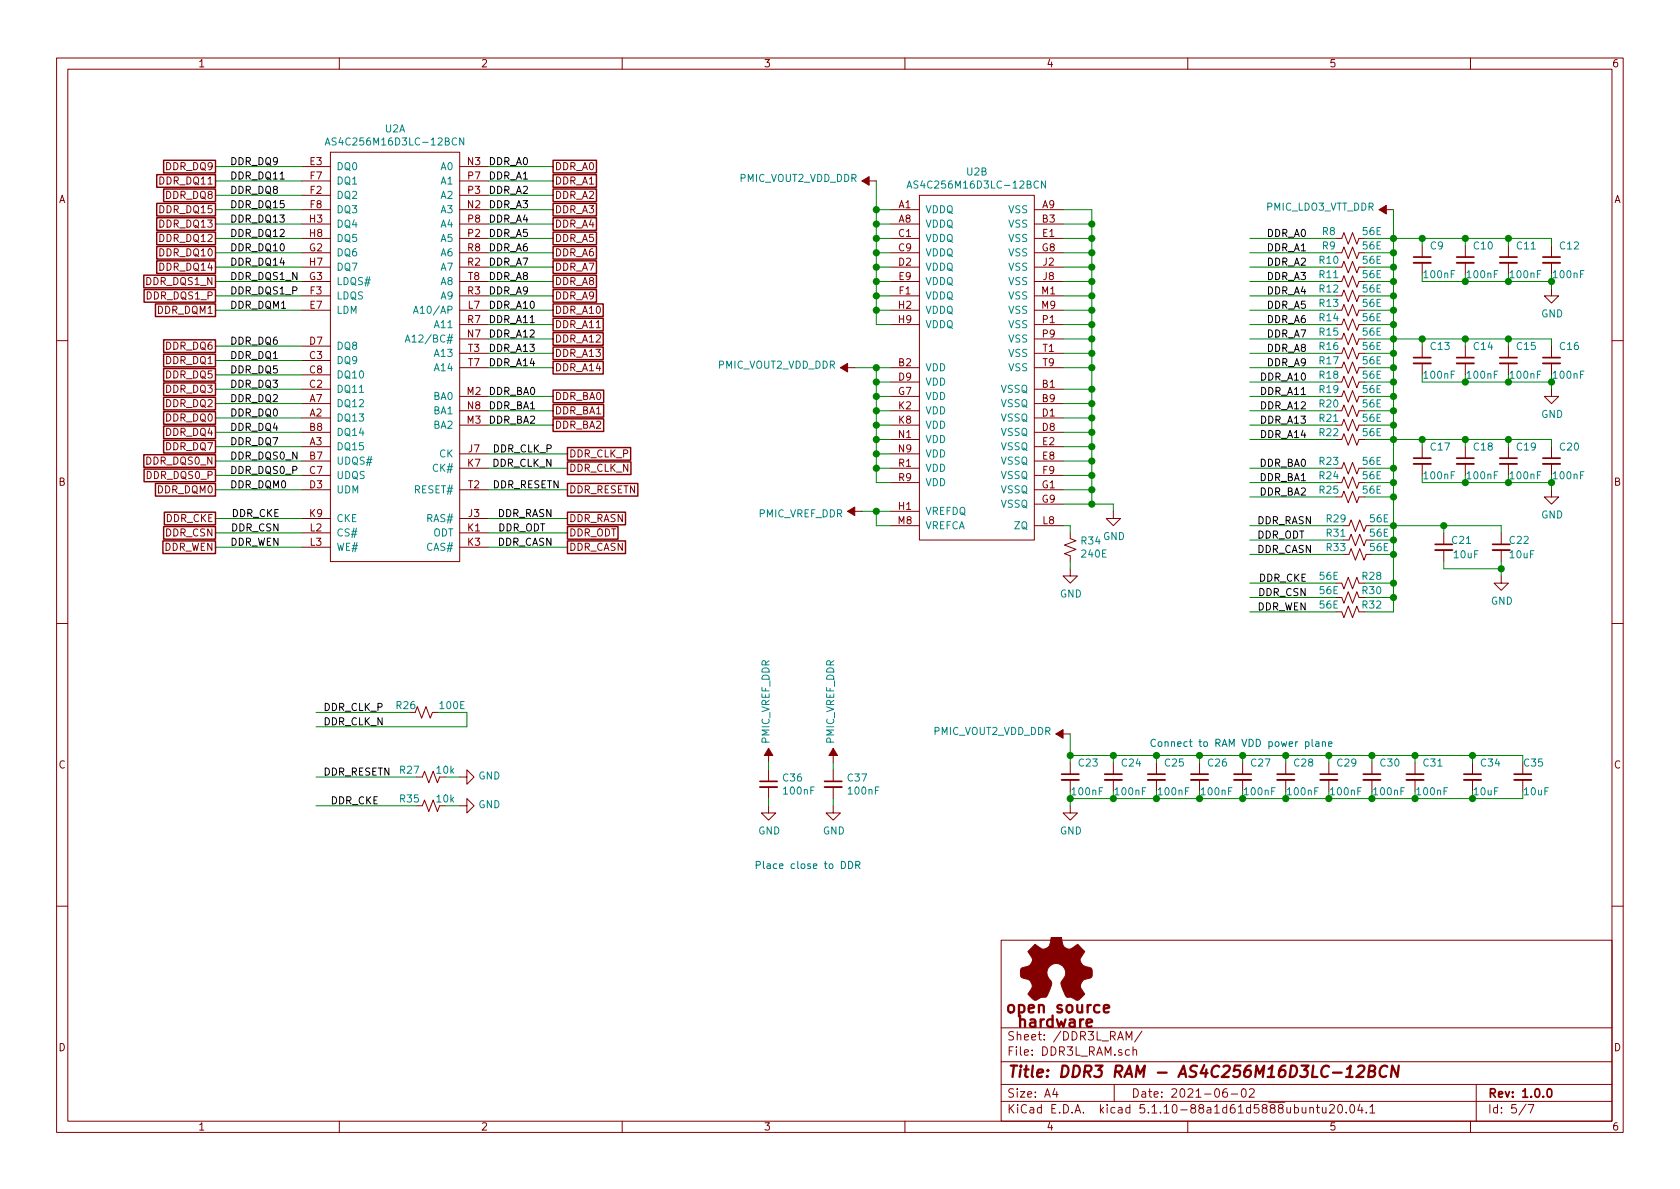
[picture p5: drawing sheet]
<svg xmlns="http://www.w3.org/2000/svg" width="297mm" height="210mm" viewBox="0 0 297 210" stroke-linecap="round" stroke-linejoin="round" font-family="sans-serif">
<g fill="none" stroke="#840000" stroke-width=".18">
<path d="M10 10.3h277v189.9h-277zM12 12.2h273v186.1h-273zM60 10.3v1.9M110 10.3v1.9M160 10.3v1.9M210 10.3v1.9M260 10.3v1.9M53.3 32h5.1M53.3 37.1h5.1M53.3 39.6h5.1M53.3 29.5h5.1M53.3 34.5h5.1"/>
<path d="M58.4 26.9h22.9v72.4h-22.9zM81.3 32h5.1M81.3 37.1h5.1M81.3 39.6h5.1M81.3 29.5h5.1M81.3 34.5h5.1M152.4 32h2.5M157.5 37.1h5.1M157.5 39.6h5.1M162.6 34.5h20.3v61h-20.3zM182.9 37.1h5.1M182.9 39.6h5.1"/>
<path d="M243.8 37.1h2.6M53.3 49.8h5.1M53.3 42.2h5.1M53.3 44.7h5.1M53.3 47.2h5.1M53.3 52.3h5.1M53.3 54.9h5.1M81.3 49.8h5.1M81.3 42.2h5.1M81.3 44.7h5.1M81.3 47.2h5.1M81.3 52.3h5.1"/>
<path d="M81.3 54.9h5.1M81.3 57.4h5.1M81.3 59.9h5.1M157.5 49.8h5.1M157.5 42.2h5.1M157.5 44.7h5.1M157.5 47.2h5.1M157.5 52.3h5.1M157.5 54.9h5.1M157.5 57.4h5.1M182.9 49.8h5.1M182.9 42.2h5.1"/>
<path d="M182.9 44.7h5.1M182.9 47.2h5.1M182.9 52.3h5.1M182.9 54.9h5.1M182.9 57.4h5.1M182.9 59.9h5.1M236.2 49.8h1l.4-1 .8 2 .7-2 .8 2 .4-1h1M236.2 42.2h1l.4-1.1 .8 2.1 .7-2.1 .8 2.1 .4-1h1M236.2 44.7h1l.4-1 .8 2 .7-2 .8 2 .4-1h1M236.2 47.2h1l.4-1 .8 2.1 .7-2.1 .8 2.1 .4-1.1h1M236.2 52.3h1l.4-1 .8 2 .7-2 .8 2 .4-1h1M236.2 54.9h1l.4-1.1 .8 2.1 .7-2.1 .8 2.1 .4-1h1"/>
<path d="M236.2 57.4h1l.4-1 .8 2 .7-2 .8 2 .4-1h1M236.2 59.9h1l.4-1 .8 2.1 .7-2.1 .8 2.1 .4-1.1h1M251.5 43.4v2.1M251.5 46.5v2M259.1 43.4v2.1M259.1 46.5v2M266.7 43.4v2.1M266.7 46.5v2M274.3 51v1.3h1.3l-1.3 1.3-1.3-1.3h1.3M274.3 43.4v2.1M274.3 46.5v2M10 60.2h2"/>
<path d="M53.3 68.8h5.1M53.3 71.4h5.1M53.3 73.9h5.1M53.3 76.4h5.1M53.3 79h5.1M53.3 63.7h5.1M53.3 66.3h5.1M53.3 61.2h5.1M81.3 72.6h5.1M81.3 75.2h5.1M81.3 70.1h5.1M81.3 62.5h5.1"/>
<path d="M81.3 65h5.1M148.6 65h2.5M157.5 72.6h5.1M157.5 75.2h5.1M157.5 77.7h5.1M157.5 70.1h5.1M157.5 65h5.1M157.5 67.6h5.1M182.9 62.5h5.1M182.9 65h5.1M182.9 68.8h5.1M182.9 71.4h5.1"/>
<path d="M182.9 73.9h5.1M182.9 76.4h5.1M182.9 79h5.1M236.2 72.6h1l.4-1 .8 2.1 .7-2.1 .8 2.1 .4-1.1h1M236.2 75.2h1l.4-1 .8 2 .7-2 .8 2 .4-1h1M236.2 77.7h1l.4-1 .8 2 .7-2 .8 2 .4-1h1M236.2 70.1h1l.4-1 .8 2 .7-2 .8 2 .4-1h1M236.2 62.5h1l.4-1 .8 2 .7-2 .8 2 .4-1h1M236.2 65h1l.4-1 .8 2 .7-2 .8 2 .4-1h1M236.2 67.6h1l.4-1.1 .8 2.1 .7-2.1 .8 2.1 .4-1h1M251.5 61.2v2M251.5 64.3v2"/>
<path d="M251.5 79v2M259.1 61.2v2M259.1 64.3v2M259.1 79v2M266.7 61.2v2M266.7 64.3v2M266.7 79v2M274.3 68.8v1.3h1.3l-1.3 1.3-1.3-1.3h1.3M274.3 61.2v2M274.3 64.3v2M274.3 79v2M285 60.2h2"/>
<path d="M53.3 81.5h5.1M53.3 84.1h5.1M53.3 86.6h5.1M53.3 91.7h5.1M53.3 94.2h5.1M53.3 96.8h5.1M81.3 82.8h5.1M81.3 86.6h5.1M81.3 80.3h5.1M81.3 91.7h5.1M81.3 94.2h5.1M81.3 96.8h5.1"/>
<path d="M149.9 90.4h2.5M157.5 82.8h5.1M157.5 85.3h5.1M157.5 93h5.1M157.5 90.4h5.1M157.5 80.3h5.1M182.9 93h5.1M182.9 81.5h5.1M182.9 84.1h5.1M182.9 86.6h5.1M182.9 89.1h5.1M189.2 94.2v1l1 .4-2 .8 2 .7-2 .8 1 .4v1"/>
<path d="M196.8 90.4v1.3h1.3l-1.3 1.3-1.2-1.3h1.2M236.2 82.8h1l.4-1 .8 2 .7-2 .8 2 .4-1h1M236.2 85.3h1l.4-1 .8 2.1 .7-2.1 .8 2.1 .4-1.1h1M236.2 87.9h1l.4-1 .8 2 .7-2 .8 2 .4-1h1M237.5 98h1l.4-1 .7 2.1 .8-2.1 .8 2.1 .4-1.1h1M237.5 93h1l.4-1.1 .7 2.1 .8-2.1 .8 2.1 .4-1h1M237.5 95.5h1l.4-1 .7 2 .8-2 .8 2 .4-1h1M251.5 82v2.1M255.3 94.2v2.1M255.3 97.3v2M259.1 82v2.1M265.4 94.2v2.1"/>
<path d="M265.4 97.3v2M266.7 82v2.1M274.3 86.6v1.3h1.3l-1.3 1.2-1.3-1.2h1.3M274.3 82v2.1M10 110.3h2M189.2 100.6v1.2h1.3l-1.3 1.3-1.2-1.3h1.2M236.2 105.7h1l.4 1 .8-2.1 .7 2.1 .8-2.1 .4 1.1h1M236.2 108.2h1l.4 1 .8-2 .7 2 .8-2 .4 1h1M236.2 103.1h1l.4 1 .8-2 .7 2 .8-2 .4 1h1M265.4 101.8v1.3h1.3l-1.3 1.3-1.2-1.3h1.2M285 110.3h2M73.4 126l.4-1 .7 2 .8-2 .8 2 .4-1h1"/>
<path d="M73.7 137.4h1l.4-1 .7 2 .8-2 .7 2 .4-1M81.3 137.4h1.2v-1.3l1.3 1.3-1.3 1.3v-1.3M135.9 132.3v2.6M135.9 136.1v2.1M135.9 139.2v2M147.3 132.3v2.6M147.3 136.1v2.1M147.3 139.2v2M186.7 129.8h2.5M189.2 134.9v2M189.2 137.9v2M196.8 134.9v2"/>
<path d="M196.8 137.9v2M204.5 134.9v2M204.5 137.9v2M212.1 134.9v2M212.1 137.9v2M219.7 134.9v2M219.7 137.9v2M227.3 134.9v2M227.3 137.9v2M234.9 134.9v2M234.9 137.9v2M242.6 134.9v2"/>
<path d="M242.6 137.9v2M250.2 134.9v2M250.2 137.9v2M260.3 134.9v2M260.3 137.9v2M269.2 134.9v2M269.2 137.9v2M73.7 142.5h1l.4-1 .7 2 .8-2 .7 2 .4-1M81.3 142.5h1.2v-1.3l1.3 1.3-1.3 1.3v-1.3M135.9 142.5v1.3h1.3l-1.3 1.2-1.3-1.2h1.3M147.3 142.5v1.3h1.3l-1.3 1.2-1.3-1.2h1.3M189.2 142.5v1.3h1.3l-1.3 1.2-1.2-1.2h1.2"/>
<path d="M10 160.2h2M177 166.3h108v32h-108zM285 160.2h2M60 198.3v1.9M110 198.3v1.9M160 198.3v1.9M177 194.8h108M177 191.8h108M177 187.8h108M177 181.8h108M186.5 192.5l-.4 1h1M186.8 193v1"/>
<path d="M197 191.8v3M199.1 183.9v-1.5l.5 1.1 .5-1.1v1.5M199.7 185.7l-.4-.1-.3 .3 .1 .6h.6M200.3 185.7l.3-.1 .3 .1 .1 .9M200.3 185.1v1.5M201.9 182.3l-1.3 2M210 198.3v1.9M216.9 192.5a.62 .62 0 0 0-.7 .7l.1 .7 .2 .1 .5-.1v-.5l-.1-.2-.4-.1-.3 .3M217.7 193.5h1.1M219.6 192.7l.4-.2a.94 .94 0 0 1 0 1.5 .82 .82 0 0 1-.4-1.3zM220.9 192.7l.2-.2h.4l.2 .2 .1 .3-1 1h1M231.6 196l.2-.2 .4 .1v.9"/>
<path d="M231.6 195.8v1M232.7 195.8h.6M232.9 195.3v1.3l.4 .2M233.8 195.8l.1 .9 .3 .1 .2-.1M234.4 195.8v1M235.1 195.5l.2-.2h.4l.2 .5-.9 1h.9M236.7 195.4l.3-.1a.94 .94 0 0 1 0 1.5h-.1a1 1 0 0 1-.2-1.4zM238 196.7v.1M238.8 195.5l.3-.2a.94 .94 0 0 1 0 1.5 .82 .82 0 0 1-.3-1.3zM240.4 195.2l-.3 1.1h.9M240.8 195.8v1M241.6 196.7v.1"/>
<path d="M242.2 195.8l.4-.5v1.5M242.2 196.8h.9M260 198.3v1.9M261 191.8v6.5M269.8 195.2l-1.2 2M270.2 195.3h1l-.6 1.5"/>
</g>
<g fill="none" stroke="#840000" stroke-width=".3">
<path d="M249.9 45.5h3.1M257.6 45.5h3M265.2 45.5h3M272.8 45.5h3M249.9 63.2h3.1M257.6 63.2h3M265.2 63.2h3M272.8 63.2h3M249.9 81h3.1M253.7 96.3h3.1M257.6 81h3M263.9 96.3h3.1"/>
<path d="M265.2 81h3M272.8 81h3M134.4 138.2h3M145.8 138.2h3M187.7 136.9h3.1M195.3 136.9h3.1M202.9 136.9h3.1M210.6 136.9h3M218.2 136.9h3M225.8 136.9h3.1M233.4 136.9h3.1M241 136.9h3.1"/>
<path d="M248.7 136.9h3M258.8 136.9h3.1M267.7 136.9h3.1M273.7 192.6l.3-.1a.94 .94 0 0 1 0 1.5h-.1a1 1 0 0 1-.2-1.4z"/>
</g>
<path d="M178.3 177.9a.56 .56 0 0 1 1 .2v.6a.54 .54 0 0 1-.5 .4 .54 .54 0 0 1-.5-.4zM238 190.4h1.1M238.2 189l.6-.6-.2 2M240.1 188.6l.3-.2h.5l.3 .2v.4l-.1 .3-1.3 1.1h1.2M242 189.4h.7a.5 .5 0 0 0 .4-.4 .5 .5 0 0 0-.3-.6h-.6l-.3 2h.8a.53 .53 0 0 0 .4-.5 .53 .53 0 0 0-.4-.5M245.3 188.6a.88 .88 0 0 0-1 0 .88 .88 0 0 0-.4 1 .71 .71 0 0 0 .3 .8 .71 .71 0 0 0 .9-.1M247.3 188.4l-.2 2-.9-2-.3 2" fill="none" stroke="#840000" stroke-width=".41"/>
<g fill="#840000" stroke="#840000" stroke-width=".18">
<path d="M152.4 32l1.3-.8v1.6z"/>
<path d="M147.3 132.3l.8 1.3h-1.5z"/>
<path d="M135.9 132.3l.8 1.3h-1.6z"/>
<path d="M186.7 129.8l1.3-.8v1.6z"/>
<path d="M183 167l.7 .5a1.22 1.22 0 0 0 1.3 .2 1.22 1.22 0 0 0 .8-1.2l.1-.7h1.8a1.89 1.89 0 0 0 .8 1.9 .98 .98 0 0 0 1.4-.2l.7-.5 1.2 1.3-.5 .7a1.15 1.15 0 0 0-.2 1.2 1.15 1.15 0 0 0 .9 .7l.9 .3a1.87 1.87 0 0 1 .1 1.6l-.6 .2a1.27 1.27 0 0 0-1.2 .8 1.27 1.27 0 0 0 .2 1.3l.4 .7-1 1-.2 .1h-.3a1.47 1.47 0 0 0-1.6-.5l-.5-.7a4 4 0 0 1-.6-2l.1-.2a1.71 1.71 0 0 0 .4-2.6 1.71 1.71 0 0 0-2.6 0 1.71 1.71 0 0 0 .3 2.6 1.38 1.38 0 0 1-.2 1.4l-.7 1.4a1.78 1.78 0 0 0-1.6 .6h-.3l-.3-.1-1-1 .5-.7a1.34 1.34 0 0 0 .1-1.4 1.34 1.34 0 0 0-1.3-.7 .7 .7 0 0 1-.6-1l.1-.7 .2-.2a2.1 2.1 0 0 0 1.7-.8 .91 .91 0 0 0-.2-1.3l-.5-.7z"/>
<path d="M243.8 37.1l1.3-.8v1.5z"/>
<path d="M148.6 65l1.3-.7v1.5z"/>
<path d="M149.9 90.4l1.2-.7v1.5z"/>
</g>
<g fill="none" stroke="#840000" stroke-width=".33">
<path d="M249.9 46.5h3.1M257.6 46.5h3M265.2 46.5h3M272.8 46.5h3M249.9 64.3h3.1M257.6 64.3h3M265.2 64.3h3M272.8 64.3h3M249.9 82h3.1M253.7 97.3h3.1M257.6 82h3M263.9 97.3h3.1"/>
<path d="M265.2 82h3M272.8 82h3M134.4 139.2h3M145.8 139.2h3M187.7 137.9h3.1M195.3 137.9h3.1M202.9 137.9h3.1M210.6 137.9h3M218.2 137.9h3M225.8 137.9h3.1M233.4 137.9h3.1M241 137.9h3.1"/>
<path d="M248.7 137.9h3M258.8 137.9h3.1M267.7 137.9h3.1"/>
</g>
<path d="M57.5 25.6l.4-1.2 .4 1.2M57.6 25.3h.6M82 24.4v1.2l-.7-1.2v1.2M160.4 33.3l.4-1.3 .4 1.3M160.5 32.9h.6M184.9 32v1.3l-.8-1.3v1.3M73.1 55.4l.4-1.3 .4 1.3M73.2 55.1h.6M71.7 60.5l.4-1.3 .4 1.3M71.8 60.1h.6" fill="none" stroke="#008484" stroke-width=".18"/>
<g fill="none" stroke="#008400" stroke-width=".18">
<path d="M38.1 39.6h15.2M38.1 37.1h15.2M38.1 29.5h15.2M38.1 34.5h15.2M38.1 32h15.2M86.4 39.6h11.4M86.4 37.1h11.4M86.4 29.5h11.4M86.4 34.5h11.4M86.4 32h11.4M154.9 32v25.4h2.6M154.9 39.6h2.6"/>
<path d="M154.9 37.1h2.6M188 39.6h5M188 37.1h5v52M246.4 37.1v71.1h-5.1M38.1 49.8h15.2M38.1 54.9h15.2M38.1 42.2h15.2M38.1 52.3h15.2M38.1 47.2h15.2M38.1 44.7h15.2M86.4 49.8h11.4M86.4 59.9h11.4"/>
<path d="M86.4 54.9h11.4M86.4 42.2h11.4M86.4 52.3h11.4M86.4 57.4h11.4M86.4 47.2h11.4M86.4 44.7h11.4M154.9 49.8h2.6M154.9 54.9h2.6M154.9 42.2h2.6M154.9 52.3h2.6M154.9 47.2h2.6M154.9 44.7h2.6"/>
<path d="M188 49.8h5M188 59.9h5M188 54.9h5M188 42.2h5M188 52.3h5M188 57.4h5M188 47.2h5M188 44.7h5M221 49.8h15.2M221 59.9h15.2M221 54.9h15.2M221 42.2h15.2"/>
<path d="M221 52.3h15.2M221 57.4h15.2M221 47.2h15.2M221 44.7h15.2M241.3 49.8h5.1M241.3 59.9h33v1.3M241.3 42.2h33v1.2M241.3 54.9h5.1M241.3 52.3h5.1M241.3 57.4h5.1M241.3 47.2h5.1M241.3 44.7h5.1"/>
<path d="M251.5 48.5v1.3h22.8M251.5 42.2v1.2M251.5 59.9v1.3M259.1 42.2v1.2M259.1 48.5v1.3M259.1 59.9v1.3M266.7 42.2v1.2M266.7 48.5v1.3M266.7 59.9v1.3M274.3 48.5v2.5M38.1 68.8h15.2M38.1 61.2h15.2"/>
<path d="M38.1 66.3h15.2M38.1 76.4h15.2M38.1 71.4h15.2M38.1 63.7h15.2M38.1 73.9h15.2M38.1 79h15.2M86.4 75.2h11.4M86.4 70.1h11.4M86.4 72.6h11.4M86.4 65h11.4M86.4 62.5h11.4M151.1 65h6.4"/>
<path d="M154.9 65v20.3h2.6M154.9 67.6h2.6M154.9 77.7h2.6M154.9 75.2h2.6M154.9 70.1h2.6M154.9 72.6h2.6M188 68.8h5M188 65h5M188 62.5h5M188 76.4h5M188 71.4h5M188 73.9h5"/>
<path d="M188 79h5M221 67.6h15.2M221 77.7h15.2M221 75.2h15.2M221 70.1h15.2M221 72.6h15.2M221 65h15.2M221 62.5h15.2M241.3 77.7h33v1.3M241.3 67.6h5.1M241.3 75.2h5.1M241.3 70.1h5.1"/>
<path d="M241.3 72.6h5.1M241.3 65h5.1M241.3 62.5h5.1M251.5 66.3v1.3h22.8M251.5 77.7v1.3M259.1 66.3v1.3M259.1 77.7v1.3M266.7 66.3v1.3M266.7 77.7v1.3M274.3 66.3v2.5M38.1 96.8h15.2M38.1 94.2h15.2"/>
<path d="M38.1 91.7h15.2M38.1 86.6h15.2M38.1 81.5h15.2M38.1 84.1h15.2M86.4 82.8h13.9M86.4 96.8h13.9M86.4 94.2h13.9M86.4 91.7h13.9M86.4 86.6h13.9M86.4 80.3h13.9M152.4 90.4h5.1M154.9 90.4v2.6h2.6"/>
<path d="M154.9 82.8h2.6M154.9 80.3h2.6M188 93h1.2v1.2M188 86.6h5M188 89.1h8.8v1.3M188 81.5h5M188 84.1h5M189.2 99.3v1.3M221 85.3h15.2M221 82.8h15.2M221 98h16.5M221 95.5h16.5"/>
<path d="M221 93h16.5M221 87.9h15.2M241.3 85.3h5.1M241.3 82.8h5.1M241.3 87.9h5.1M242.6 98h3.8M242.6 95.5h3.8M242.6 93h22.8v1.2M251.5 84.1v1.2h22.8M255.3 99.3v1.3h10.1M255.3 93v1.2M259.1 84.1v1.2"/>
<path d="M265.4 99.3v2.5M266.7 84.1v1.2M274.3 84.1v2.5M221 103.1h15.2M221 108.2h15.2M221 105.7h15.2M241.3 103.1h5.1M241.3 105.7h5.1M55.9 126h16.5M55.9 137.4h17.8M77.5 126h5v2.5h-26.6M78.7 137.4h2.6"/>
<path d="M135.9 134.9v1.2M147.3 134.9v1.2M189.2 129.8v5.1M189.2 139.9v2.6M189.2 133.6h80v1.3M196.8 133.6v1.3M196.8 139.9v1.3M204.5 133.6v1.3M204.5 139.9v1.3M212.1 133.6v1.3M212.1 139.9v1.3M219.7 133.6v1.3"/>
<path d="M219.7 139.9v1.3M227.3 133.6v1.3M227.3 139.9v1.3M234.9 133.6v1.3M234.9 139.9v1.3M242.6 133.6v1.3M242.6 139.9v1.3M250.2 133.6v1.3M250.2 139.9v1.3M260.3 133.6v1.3M55.9 142.5h17.8M78.7 142.5h2.6"/>
<path d="M135.9 141.2v1.3M147.3 141.2v1.3M189.2 141.2h80"/>
</g>
<g fill="none" stroke="#840000" stroke-width=".25">
<path d="M27.7 36h10.4v2.2h-10.4zM27.7 30.9h10.4v2.2h-10.4zM27.7 38.5h10.4v2.2h-10.4zM28.9 28.3h9.2v2.3h-9.2zM28.9 33.4h9.2v2.3h-9.2zM97.8 33.4h7.7v2.3h-7.7zM97.8 28.3h7.7v2.3h-7.7zM97.8 30.9h7.7v2.2h-7.7zM97.8 36h7.7v2.2h-7.7zM97.8 38.5h7.7v2.2h-7.7zM25.4 48.7h12.7v2.2h-12.7zM25.5 51.2h12.6v2.2h-12.6z"/>
<path d="M27.5 53.7h10.6v2.3h-10.6zM27.7 41h10.4v2.3h-10.4zM27.7 43.6h10.4v2.2h-10.4zM27.7 46.1h10.4v2.3h-10.4zM97.8 58.8h8.9v2.3h-8.9zM97.8 56.3h8.9v2.2h-8.9zM97.8 53.7h8.9v2.3h-8.9zM97.8 41h7.7v2.3h-7.7zM97.8 43.6h7.7v2.2h-7.7zM97.8 46.1h7.7v2.3h-7.7zM97.8 48.7h7.7v2.2h-7.7zM97.8 51.2h7.7v2.2h-7.7z"/>
<path d="M28.9 77.9h9.2v2.2h-9.2zM28.9 60.1h9.2v2.2h-9.2zM28.9 65.2h9.2v2.2h-9.2zM28.9 75.3h9.2v2.3h-9.2zM28.9 67.7h9.2v2.2h-9.2zM28.9 70.3h9.2v2.2h-9.2zM28.9 62.6h9.2v2.3h-9.2zM28.9 72.8h9.2v2.2h-9.2zM97.8 74.1h8.9v2.2h-8.9zM97.8 71.5h8.9v2.3h-8.9zM97.8 69h8.9v2.2h-8.9zM97.8 63.9h8.9v2.2h-8.9z"/>
<path d="M97.8 61.4h8.9v2.2h-8.9zM100.3 79.1h11.2v2.3h-11.2zM25.4 80.4h12.7v2.2h-12.7zM25.5 83h12.6v2.2h-12.6zM27.5 85.5h10.6v2.2h-10.6zM28.8 95.7h9.3v2.2h-9.3zM28.9 93.1h9.2v2.2h-9.2zM29.1 90.6h9v2.2h-9zM100.3 85.5h12.5v2.2h-12.5zM100.3 93.1h9v2.2h-9zM100.3 95.7h10.3v2.2h-10.3zM100.3 90.6h10.3v2.2h-10.3z"/>
<path d="M100.3 81.7h11.3v2.2h-11.3z"/>
</g>
<path d="M230.8 131.2h.4l.2 .2-.1 .5h-.5M232 130.7v1.1l.2 .2M232.7 131.2h.4l.1 .8M233.2 131.5h-.4l-.2 .2 .2 .3 .4-.1M233.8 131.3l.2-.1h.3v.8M233.8 131.2v.8M234.9 131.6l.6-.1-.1-.3h-.3l-.2 .1v.6h.5M148.8 152.3a.64 .64 0 0 1 .7 .7 .64 .64 0 0 1-.7 .6zM150 152.3a.64 .64 0 0 1 .8 .7 .64 .64 0 0 1-.8 .6zM151.3 153l.6-.1 .1-.2v-.3l-.2-.1h-.5v1.3M151.6 153l.4 .6" fill="none" stroke="#0000c2" stroke-width=".18"/>
<g fill="#008400" stroke="#008400" stroke-width=".25">
<circle cx="154.9" cy="82.8" r=".51"/>
<circle cx="246.4" cy="65" r=".51"/>
<circle cx="154.9" cy="80.3" r=".51"/>
<circle cx="250.2" cy="133.6" r=".51"/>
<circle cx="246.4" cy="82.8" r=".51"/>
<circle cx="246.4" cy="72.6" r=".51"/>
<circle cx="260.3" cy="141.2" r=".51"/>
<circle cx="193" cy="86.6" r=".51"/>
<circle cx="246.4" cy="67.6" r=".51"/>
<circle cx="246.4" cy="105.7" r=".51"/>
<circle cx="154.9" cy="70.1" r=".51"/>
<circle cx="193" cy="71.4" r=".51"/>
<circle cx="259.1" cy="42.2" r=".51"/>
<circle cx="193" cy="89.1" r=".51"/>
<circle cx="260.3" cy="133.6" r=".51"/>
<circle cx="154.9" cy="67.6" r=".51"/>
<circle cx="154.9" cy="90.4" r=".51"/>
<circle cx="246.4" cy="62.5" r=".51"/>
<circle cx="154.9" cy="65" r=".51"/>
<circle cx="154.9" cy="37.1" r=".51"/>
<circle cx="266.7" cy="42.2" r=".51"/>
<circle cx="246.4" cy="70.1" r=".51"/>
<circle cx="250.2" cy="141.2" r=".51"/>
<circle cx="154.9" cy="75.2" r=".51"/>
<circle cx="246.4" cy="77.7" r=".51"/>
<circle cx="193" cy="81.5" r=".51"/>
<circle cx="193" cy="79" r=".51"/>
<circle cx="246.4" cy="98" r=".51"/>
<circle cx="246.4" cy="87.9" r=".51"/>
<circle cx="246.4" cy="54.9" r=".51"/>
<circle cx="246.4" cy="57.4" r=".51"/>
<circle cx="246.4" cy="52.3" r=".51"/>
<circle cx="259.1" cy="59.9" r=".51"/>
<circle cx="255.3" cy="93" r=".51"/>
<circle cx="193" cy="76.4" r=".51"/>
<circle cx="246.4" cy="85.3" r=".51"/>
<circle cx="246.4" cy="103.1" r=".51"/>
<circle cx="246.4" cy="49.8" r=".51"/>
<circle cx="246.4" cy="47.2" r=".51"/>
<circle cx="193" cy="84.1" r=".51"/>
<circle cx="154.9" cy="77.7" r=".51"/>
<circle cx="246.4" cy="44.7" r=".51"/>
<circle cx="265.4" cy="100.6" r=".51"/>
<circle cx="246.4" cy="75.2" r=".51"/>
<circle cx="246.4" cy="95.5" r=".51"/>
<circle cx="154.9" cy="72.6" r=".51"/>
<circle cx="193" cy="73.9" r=".51"/>
<circle cx="246.4" cy="42.2" r=".51"/>
<circle cx="246.4" cy="59.9" r=".51"/>
<circle cx="193" cy="57.4" r=".51"/>
<circle cx="154.9" cy="47.2" r=".51"/>
<circle cx="274.3" cy="85.3" r=".51"/>
<circle cx="246.4" cy="93" r=".51"/>
<circle cx="154.9" cy="44.7" r=".51"/>
<circle cx="154.9" cy="42.2" r=".51"/>
<circle cx="204.5" cy="133.6" r=".51"/>
<circle cx="196.9" cy="133.6" r=".51"/>
<circle cx="196.9" cy="141.2" r=".51"/>
<circle cx="204.5" cy="141.2" r=".51"/>
<circle cx="189.2" cy="141.2" r=".51"/>
<circle cx="189.2" cy="133.6" r=".51"/>
<circle cx="154.9" cy="39.6" r=".51"/>
<circle cx="266.7" cy="85.3" r=".51"/>
<circle cx="212.1" cy="133.6" r=".51"/>
<circle cx="219.7" cy="133.6" r=".51"/>
<circle cx="193" cy="59.9" r=".51"/>
<circle cx="227.3" cy="133.6" r=".51"/>
<circle cx="235" cy="133.6" r=".51"/>
<circle cx="193" cy="62.5" r=".51"/>
<circle cx="242.6" cy="141.2" r=".51"/>
<circle cx="242.6" cy="133.6" r=".51"/>
<circle cx="212.1" cy="141.2" r=".51"/>
<circle cx="235" cy="141.2" r=".51"/>
<circle cx="193" cy="65" r=".51"/>
<circle cx="219.7" cy="141.2" r=".51"/>
<circle cx="227.3" cy="141.2" r=".51"/>
<circle cx="193" cy="68.8" r=".51"/>
<circle cx="193" cy="39.6" r=".51"/>
<circle cx="259.1" cy="49.8" r=".51"/>
<circle cx="193" cy="42.2" r=".51"/>
<circle cx="266.7" cy="49.8" r=".51"/>
<circle cx="193" cy="44.7" r=".51"/>
<circle cx="274.3" cy="49.8" r=".51"/>
<circle cx="193" cy="47.2" r=".51"/>
<circle cx="154.9" cy="54.9" r=".51"/>
<circle cx="154.9" cy="52.3" r=".51"/>
<circle cx="193" cy="49.8" r=".51"/>
<circle cx="266.7" cy="59.9" r=".51"/>
<circle cx="251.5" cy="42.2" r=".51"/>
<circle cx="193" cy="52.3" r=".51"/>
<circle cx="251.5" cy="59.9" r=".51"/>
<circle cx="193" cy="54.9" r=".51"/>
<circle cx="259.1" cy="67.6" r=".51"/>
<circle cx="266.7" cy="67.6" r=".51"/>
<circle cx="274.3" cy="67.6" r=".51"/>
<circle cx="154.9" cy="49.8" r=".51"/>
<circle cx="266.7" cy="77.7" r=".51"/>
<circle cx="259.1" cy="77.7" r=".51"/>
<circle cx="251.5" cy="77.7" r=".51"/>
<circle cx="259.1" cy="85.3" r=".51"/>
</g>
<g font-size="2.8" fill="#840000">
<text x="179.3" y="179.1">open source</text>
<text x="180.5" y="181.7">hardware</text>
<text x="178" y="190.5">Title: DDR3 RAM - AS4C256M16D3LC-12BCN</text>
</g>
<g font-size="2.1" fill="#840000">
<text x="178" y="184">Sheet: /DDR3L_RAM/</text>
<text x="178" y="186.7">File: DDR3L_RAM.sch</text>
<text x="178" y="196.9">KiCad E.D.A. kicad 5.1.10-88a1d61d5888ubuntu20.04.1</text>
<text x="178" y="194.1">Size: A4</text>
<text x="200" y="194.1">Date: 2021-06-02</text>
<text x="263" y="194.1">Rev: 1.0.0</text>
<text x="263" y="196.9">Id: 5/7</text>
</g>
<g font-size="1.8" fill="#840000">
<text x="35" y="11.9">1</text>
<text x="85" y="11.9">2</text>
<text x="135" y="11.9">3</text>
<text x="185" y="11.9">4</text>
<text x="235" y="11.9">5</text>
<text x="285" y="11.9">6</text>
<text x="54.8" y="29.2">E3</text>
<text x="82.7" y="29.2">N3</text>
<text x="10.4" y="35.9">A</text>
<text x="28.4" y="32.6">DDR_DQ11</text>
<text x="29.4" y="30.1">DDR_DQ9</text>
<text x="29.4" y="35.2">DDR_DQ8</text>
<text x="54.9" y="34.3">F2</text>
<text x="54.9" y="31.7">F7</text>
<text x="82.8" y="34.3">P3</text>
<text x="82.8" y="31.7">P7</text>
<text x="98" y="35.2">DDR_A2</text>
<text x="98" y="30.1">DDR_A0</text>
<text x="98" y="32.6">DDR_A1</text>
<text x="285.4" y="35.9">A</text>
<text x="28.4" y="37.7">DDR_DQ15</text>
<text x="28.4" y="40.3">DDR_DQ13</text>
<text x="54.8" y="39.4">H3</text>
<text x="54.8" y="41.9">H8</text>
<text x="54.9" y="36.8">F8</text>
<text x="82.7" y="36.8">N2</text>
<text x="82.8" y="41.9">P2</text>
<text x="82.8" y="39.4">P8</text>
<text x="98" y="37.7">DDR_A3</text>
<text x="98" y="40.3">DDR_A4</text>
<text x="158.9" y="36.8">A1</text>
<text x="158.9" y="39.4">A8</text>
<text x="158.9" y="41.9">C1</text>
<text x="184.3" y="36.8">A9</text>
<text x="184.3" y="39.4">B3</text>
<text x="184.4" y="41.9">E1</text>
<text x="28.4" y="42.8">DDR_DQ12</text>
<text x="28.4" y="45.3">DDR_DQ10</text>
<text x="28.4" y="47.9">DDR_DQ14</text>
<text x="54.7" y="44.4">G2</text>
<text x="54.8" y="47">H7</text>
<text x="82.7" y="47">R2</text>
<text x="82.7" y="44.4">R8</text>
<text x="98" y="42.8">DDR_A5</text>
<text x="98" y="45.3">DDR_A6</text>
<text x="98" y="47.9">DDR_A7</text>
<text x="158.9" y="44.4">C9</text>
<text x="158.9" y="47">D2</text>
<text x="184.3" y="44.4">G8</text>
<text x="184.5" y="47">J2</text>
<text x="26" y="50.4">DDR_DQS1_N</text>
<text x="26.1" y="53">DDR_DQS1_P</text>
<text x="54.7" y="49.5">G3</text>
<text x="54.9" y="52.1">F3</text>
<text x="82.7" y="52.1">R3</text>
<text x="82.8" y="49.5">T8</text>
<text x="98" y="50.4">DDR_A8</text>
<text x="98" y="53">DDR_A9</text>
<text x="159" y="49.5">E9</text>
<text x="159" y="52.1">F1</text>
<text x="184.2" y="52.1">M1</text>
<text x="184.5" y="49.5">J8</text>
<text x="27.9" y="55.5">DDR_DQM1</text>
<text x="54.8" y="54.6">E7</text>
<text x="82.7" y="59.7">N7</text>
<text x="82.7" y="57.1">R7</text>
<text x="82.8" y="54.6">L7</text>
<text x="98" y="58">DDR_A11</text>
<text x="98" y="55.5">DDR_A10</text>
<text x="158.9" y="54.6">H2</text>
<text x="158.9" y="57.1">H9</text>
<text x="184.2" y="54.6">M9</text>
<text x="184.4" y="57.1">P1</text>
<text x="184.4" y="59.7">P9</text>
<text x="29.4" y="61.8">DDR_DQ6</text>
<text x="29.4" y="64.4">DDR_DQ1</text>
<text x="54.8" y="63.5">C3</text>
<text x="54.8" y="61">D7</text>
<text x="82.8" y="62.2">T3</text>
<text x="82.8" y="64.8">T7</text>
<text x="98" y="65.7">DDR_A14</text>
<text x="98" y="63.1">DDR_A13</text>
<text x="98" y="60.6">DDR_A12</text>
<text x="158.9" y="64.8">B2</text>
<text x="184.4" y="62.2">T1</text>
<text x="184.4" y="64.8">T9</text>
<text x="29.4" y="66.9">DDR_DQ5</text>
<text x="29.4" y="69.5">DDR_DQ3</text>
<text x="54.8" y="71.1">A7</text>
<text x="54.8" y="68.6">C2</text>
<text x="54.8" y="66">C8</text>
<text x="82.6" y="69.8">M2</text>
<text x="98" y="70.7">DDR_BA0</text>
<text x="158.9" y="69.8">G7</text>
<text x="158.9" y="67.3">D9</text>
<text x="184.3" y="68.6">B1</text>
<text x="184.3" y="71.1">B9</text>
<text x="29.4" y="77.1">DDR_DQ4</text>
<text x="29.4" y="72">DDR_DQ2</text>
<text x="29.4" y="74.5">DDR_DQ0</text>
<text x="54.8" y="73.7">A2</text>
<text x="54.8" y="76.2">B8</text>
<text x="82.6" y="74.9">M3</text>
<text x="82.7" y="72.4">N8</text>
<text x="98" y="75.8">DDR_BA2</text>
<text x="98" y="73.3">DDR_BA1</text>
<text x="158.9" y="72.4">K2</text>
<text x="158.9" y="74.9">K8</text>
<text x="158.9" y="77.5">N1</text>
<text x="184.3" y="73.7">D1</text>
<text x="184.3" y="76.2">D8</text>
<text x="26" y="82.2">DDR_DQS0_N</text>
<text x="29.4" y="79.6">DDR_DQ7</text>
<text x="54.8" y="78.7">A3</text>
<text x="54.8" y="81.3">B7</text>
<text x="54.8" y="83.8">C7</text>
<text x="82.7" y="82.5">K7</text>
<text x="82.9" y="80">J7</text>
<text x="100.6" y="83.4">DDR_CLK_N</text>
<text x="100.6" y="80.9">DDR_CLK_P</text>
<text x="158.9" y="80">N9</text>
<text x="158.9" y="82.5">R1</text>
<text x="184.4" y="78.7">E2</text>
<text x="184.4" y="81.3">E8</text>
<text x="184.4" y="83.8">F9</text>
<text x="10.4" y="85.9">B</text>
<text x="26.1" y="84.7">DDR_DQS0_P</text>
<text x="27.9" y="87.2">DDR_DQM0</text>
<text x="54.8" y="86.4">D3</text>
<text x="82.8" y="86.4">T2</text>
<text x="100.6" y="87.2">DDR_RESETN</text>
<text x="158.9" y="85.1">R9</text>
<text x="184.3" y="86.4">G1</text>
<text x="184.3" y="88.9">G9</text>
<text x="285.4" y="85.9">B</text>
<text x="29.3" y="92.3">DDR_CKE</text>
<text x="29.3" y="94.9">DDR_CSN</text>
<text x="54.8" y="91.4">K9</text>
<text x="54.9" y="94">L2</text>
<text x="82.7" y="94">K1</text>
<text x="82.9" y="91.4">J3</text>
<text x="100.6" y="94.9">DDR_ODT</text>
<text x="100.6" y="92.3">DDR_RASN</text>
<text x="158.8" y="92.7">M8</text>
<text x="158.9" y="90.2">H1</text>
<text x="184.4" y="92.7">L8</text>
<text x="28.9" y="97.4">DDR_WEN</text>
<text x="54.9" y="96.5">L3</text>
<text x="82.7" y="96.5">K3</text>
<text x="100.6" y="97.4">DDR_CASN</text>
<text x="10.4" y="135.9">C</text>
<text x="285.4" y="135.9">C</text>
<text x="10.4" y="185.9">D</text>
<text x="285.4" y="185.9">D</text>
<text x="35" y="199.9">1</text>
<text x="85" y="199.9">2</text>
<text x="135" y="199.9">3</text>
<text x="185" y="199.9">4</text>
<text x="235" y="199.9">5</text>
<text x="285" y="199.9">6</text>
</g>
<g font-size="1.8" fill="#008484">
<text x="68.1" y="23.4">U2A</text>
<text x="58.8" y="25.7">AS4C256M16D3LC-12BCN</text>
<text x="59.4" y="30.1">DQ0</text>
<text x="59.4" y="35.2">DQ2</text>
<text x="59.4" y="32.6">DQ1</text>
<text x="78" y="30.1">A0</text>
<text x="78" y="35.2">A2</text>
<text x="78" y="32.6">A1</text>
<text x="130.8" y="32.2">PMIC_VOUT2_VDD_DDR</text>
<text x="161.7" y="33.3">AS4C256M16D3LC-12BCN</text>
<text x="171" y="31">U2B</text>
<text x="59.4" y="37.7">DQ3</text>
<text x="59.4" y="40.3">DQ4</text>
<text x="78" y="37.7">A3</text>
<text x="78" y="40.3">A4</text>
<text x="163.6" y="37.7">VDDQ</text>
<text x="163.6" y="40.3">VDDQ</text>
<text x="178.3" y="37.7">VSS</text>
<text x="178.3" y="40.3">VSS</text>
<text x="223.8" y="37.3">PMIC_LDO3_VTT_DDR</text>
<text x="233.8" y="41.6">R8</text>
<text x="241" y="41.6">56E</text>
<text x="59.4" y="45.3">DQ6</text>
<text x="59.4" y="47.9">DQ7</text>
<text x="59.4" y="42.8">DQ5</text>
<text x="78" y="42.8">A5</text>
<text x="78" y="47.9">A7</text>
<text x="78" y="45.3">A6</text>
<text x="163.6" y="42.8">VDDQ</text>
<text x="163.6" y="45.3">VDDQ</text>
<text x="163.6" y="47.9">VDDQ</text>
<text x="178.3" y="42.8">VSS</text>
<text x="178.3" y="45.3">VSS</text>
<text x="178.3" y="47.9">VSS</text>
<text x="233.3" y="46.7">R10</text>
<text x="233.8" y="44.1">R9</text>
<text x="241" y="44.1">56E</text>
<text x="241" y="46.7">56E</text>
<text x="252.9" y="44.1">C9</text>
<text x="260.6" y="44.1">C10</text>
<text x="268.2" y="44.1">C11</text>
<text x="275.9" y="44.1">C12</text>
<text x="59.4" y="53">LDQS</text>
<text x="59.4" y="50.4">LDQS#</text>
<text x="78" y="53">A9</text>
<text x="78" y="50.4">A8</text>
<text x="163.6" y="50.4">VDDQ</text>
<text x="163.6" y="53">VDDQ</text>
<text x="178.3" y="50.4">VSS</text>
<text x="178.3" y="53">VSS</text>
<text x="233.3" y="49.2">R11</text>
<text x="233.3" y="51.7">R12</text>
<text x="241" y="49.2">56E</text>
<text x="241" y="51.7">56E</text>
<text x="251.9" y="49.2">100nF</text>
<text x="259.5" y="49.2">100nF</text>
<text x="267.2" y="49.2">100nF</text>
<text x="274.8" y="49.2">100nF</text>
<text x="59.4" y="55.5">LDM</text>
<text x="74.1" y="55.5">A10/AP</text>
<text x="77" y="58">A11</text>
<text x="163.6" y="55.5">VDDQ</text>
<text x="163.6" y="58">VDDQ</text>
<text x="178.3" y="55.5">VSS</text>
<text x="178.3" y="58">VSS</text>
<text x="233.3" y="54.3">R13</text>
<text x="233.3" y="56.8">R14</text>
<text x="233.3" y="59.4">R15</text>
<text x="241" y="54.3">56E</text>
<text x="241" y="56.8">56E</text>
<text x="241" y="59.4">56E</text>
<text x="272.5" y="56.1">GND</text>
<text x="59.4" y="64.4">DQ9</text>
<text x="59.4" y="61.8">DQ8</text>
<text x="73" y="60.6">A12/BC#</text>
<text x="77" y="63.1">A13</text>
<text x="77" y="65.7">A14</text>
<text x="126.9" y="65.2">PMIC_VOUT2_VDD_DDR</text>
<text x="163.6" y="65.7">VDD</text>
<text x="178.3" y="60.6">VSS</text>
<text x="178.3" y="63.1">VSS</text>
<text x="178.3" y="65.7">VSS</text>
<text x="233.3" y="61.9">R16</text>
<text x="233.3" y="64.4">R17</text>
<text x="241" y="61.9">56E</text>
<text x="241" y="64.4">56E</text>
<text x="253" y="61.9">C13</text>
<text x="260.6" y="61.9">C14</text>
<text x="268.2" y="61.9">C15</text>
<text x="275.9" y="61.9">C16</text>
<text x="59.4" y="69.5">DQ11</text>
<text x="59.4" y="66.9">DQ10</text>
<text x="76.7" y="70.7">BA0</text>
<text x="163.6" y="68.2">VDD</text>
<text x="163.6" y="70.7">VDD</text>
<text x="176.9" y="69.5">VSSQ</text>
<text x="233.3" y="69.5">R19</text>
<text x="233.3" y="67">R18</text>
<text x="241" y="69.5">56E</text>
<text x="241" y="67">56E</text>
<text x="251.9" y="67">100nF</text>
<text x="259.5" y="67">100nF</text>
<text x="267.2" y="67">100nF</text>
<text x="274.8" y="67">100nF</text>
<text x="59.4" y="74.5">DQ13</text>
<text x="59.4" y="72">DQ12</text>
<text x="59.4" y="77.1">DQ14</text>
<text x="76.7" y="75.8">BA2</text>
<text x="76.7" y="73.3">BA1</text>
<text x="163.6" y="73.3">VDD</text>
<text x="163.6" y="75.8">VDD</text>
<text x="176.9" y="72">VSSQ</text>
<text x="176.9" y="74.5">VSSQ</text>
<text x="176.9" y="77.1">VSSQ</text>
<text x="233.3" y="72.1">R20</text>
<text x="233.3" y="74.6">R21</text>
<text x="233.3" y="77.1">R22</text>
<text x="241" y="72.1">56E</text>
<text x="241" y="74.6">56E</text>
<text x="241" y="77.1">56E</text>
<text x="272.5" y="73.9">GND</text>
<text x="59.4" y="79.6">DQ15</text>
<text x="59.4" y="82.2">UDQS#</text>
<text x="76.7" y="83.4">CK#</text>
<text x="77.7" y="80.9">CK</text>
<text x="163.6" y="78.4">VDD</text>
<text x="163.6" y="80.9">VDD</text>
<text x="163.6" y="83.4">VDD</text>
<text x="176.9" y="79.6">VSSQ</text>
<text x="176.9" y="82.2">VSSQ</text>
<text x="233.3" y="82.2">R23</text>
<text x="241" y="82.2">56E</text>
<text x="253" y="79.7">C17</text>
<text x="260.6" y="79.7">C18</text>
<text x="268.2" y="79.7">C19</text>
<text x="275.9" y="79.7">C20</text>
<text x="59.4" y="84.7">UDQS</text>
<text x="59.4" y="87.2">UDM</text>
<text x="73.4" y="87.2">RESET#</text>
<text x="163.6" y="86">VDD</text>
<text x="176.9" y="84.7">VSSQ</text>
<text x="176.9" y="87.2">VSSQ</text>
<text x="176.9" y="89.8">VSSQ</text>
<text x="233.3" y="84.8">R24</text>
<text x="233.3" y="87.3">R25</text>
<text x="241" y="84.8">56E</text>
<text x="241" y="87.3">56E</text>
<text x="251.9" y="84.8">100nF</text>
<text x="259.5" y="84.8">100nF</text>
<text x="267.2" y="84.8">100nF</text>
<text x="274.8" y="84.8">100nF</text>
<text x="59.4" y="92.3">CKE</text>
<text x="59.4" y="94.9">CS#</text>
<text x="75.5" y="92.3">RAS#</text>
<text x="76.5" y="94.9">ODT</text>
<text x="134.1" y="91.5">PMIC_VREF_DDR</text>
<text x="163.6" y="91.1">VREFDQ</text>
<text x="163.6" y="93.6">VREFCA</text>
<text x="179.4" y="93.6">ZQ</text>
<text x="195" y="95.5">GND</text>
<text x="234.6" y="92.4">R29</text>
<text x="234.6" y="94.9">R31</text>
<text x="242.3" y="92.4">56E</text>
<text x="242.3" y="94.9">56E</text>
<text x="272.5" y="91.7">GND</text>
<text x="59.4" y="97.4">WE#</text>
<text x="75.5" y="97.4">CAS#</text>
<text x="191.2" y="96.3">R34</text>
<text x="191.4" y="98.6">240E</text>
<text x="234.6" y="97.5">R33</text>
<text x="242.3" y="97.5">56E</text>
<text x="256.8" y="96.2">C21</text>
<text x="257.1" y="98.7">10uF</text>
<text x="267" y="96.2">C22</text>
<text x="267" y="98.7">10uF</text>
<text x="187.4" y="105.7">GND</text>
<text x="233.4" y="105.1">56E</text>
<text x="233.4" y="107.6">56E</text>
<text x="233.4" y="102.5">56E</text>
<text x="240.9" y="105.1">R30</text>
<text x="240.9" y="107.6">R32</text>
<text x="240.9" y="102.5">R28</text>
<text x="263.6" y="106.9">GND</text>
<text x="70.1" y="125.4">R26</text>
<text x="77.9" y="125.4">100E</text>
<text x="136.1" y="131.5" transform="rotate(-90 136.1 131.5)">PMIC_VREF_DDR</text>
<text x="147.5" y="131.5" transform="rotate(-90 147.5 131.5)">PMIC_VREF_DDR</text>
<text x="165" y="130">PMIC_VOUT2_VDD_DDR</text>
<text x="70.8" y="136.8">R27</text>
<text x="77.3" y="136.8">10k</text>
<text x="84.6" y="137.8">GND</text>
<text x="190.8" y="135.6">C23</text>
<text x="198.4" y="135.6">C24</text>
<text x="206" y="135.6">C25</text>
<text x="213.6" y="135.6">C26</text>
<text x="221.3" y="135.6">C27</text>
<text x="228.9" y="135.6">C28</text>
<text x="236.5" y="135.6">C29</text>
<text x="244.1" y="135.6">C30</text>
<text x="251.7" y="135.6">C31</text>
<text x="261.9" y="135.6">C34</text>
<text x="269.5" y="135.6">C35</text>
<text x="70.8" y="141.9">R35</text>
<text x="77.3" y="141.9">10k</text>
<text x="84.6" y="142.9">GND</text>
<text x="138.5" y="138.2">C36</text>
<text x="138.7" y="140.5">100nF</text>
<text x="149.9" y="138.2">C37</text>
<text x="150.1" y="140.5">100nF</text>
<text x="189.7" y="140.6">100nF</text>
<text x="197.3" y="140.6">100nF</text>
<text x="204.9" y="140.6">100nF</text>
<text x="212.5" y="140.6">100nF</text>
<text x="220.2" y="140.6">100nF</text>
<text x="227.8" y="140.6">100nF</text>
<text x="235.4" y="140.6">100nF</text>
<text x="243" y="140.6">100nF</text>
<text x="250.6" y="140.6">100nF</text>
<text x="134.1" y="147.6">GND</text>
<text x="145.5" y="147.6">GND</text>
<text x="187.4" y="147.6">GND</text>
</g>
<g font-size="1.8">
<text x="40.6" y="29.2">DDR_DQ9</text>
<text x="86.4" y="29.2">DDR_A0</text>
<text x="40.6" y="31.7">DDR_DQ11</text>
<text x="40.6" y="34.3">DDR_DQ8</text>
<text x="86.4" y="34.3">DDR_A2</text>
<text x="86.4" y="31.7">DDR_A1</text>
<text x="40.6" y="36.8">DDR_DQ15</text>
<text x="40.6" y="39.4">DDR_DQ13</text>
<text x="40.6" y="41.9">DDR_DQ12</text>
<text x="86.4" y="41.9">DDR_A5</text>
<text x="86.4" y="39.4">DDR_A4</text>
<text x="86.4" y="36.8">DDR_A3</text>
<text x="224.1" y="41.9">DDR_A0</text>
<text x="40.6" y="47">DDR_DQ14</text>
<text x="40.6" y="44.4">DDR_DQ10</text>
<text x="86.4" y="44.4">DDR_A6</text>
<text x="86.4" y="47">DDR_A7</text>
<text x="224.1" y="47">DDR_A2</text>
<text x="224.1" y="44.4">DDR_A1</text>
<text x="40.6" y="49.5">DDR_DQS1_N</text>
<text x="40.6" y="52.1">DDR_DQS1_P</text>
<text x="86.4" y="52.1">DDR_A9</text>
<text x="86.4" y="49.5">DDR_A8</text>
<text x="224.1" y="52.1">DDR_A4</text>
<text x="224.1" y="49.5">DDR_A3</text>
<text x="40.6" y="54.6">DDR_DQM1</text>
<text x="86.4" y="59.7">DDR_A12</text>
<text x="86.4" y="57.1">DDR_A11</text>
<text x="86.4" y="54.6">DDR_A10</text>
<text x="224.1" y="57.1">DDR_A6</text>
<text x="224.1" y="54.6">DDR_A5</text>
<text x="224.1" y="59.7">DDR_A7</text>
<text x="40.6" y="63.5">DDR_DQ1</text>
<text x="40.6" y="61">DDR_DQ6</text>
<text x="86.4" y="64.8">DDR_A14</text>
<text x="86.4" y="62.2">DDR_A13</text>
<text x="224.1" y="62.2">DDR_A8</text>
<text x="224.1" y="64.8">DDR_A9</text>
<text x="40.6" y="68.6">DDR_DQ3</text>
<text x="40.6" y="71.1">DDR_DQ2</text>
<text x="40.6" y="66">DDR_DQ5</text>
<text x="86.4" y="69.8">DDR_BA0</text>
<text x="223.1" y="67.3">DDR_A10</text>
<text x="223.1" y="69.8">DDR_A11</text>
<text x="40.6" y="73.7">DDR_DQ0</text>
<text x="40.6" y="76.2">DDR_DQ4</text>
<text x="86.4" y="72.4">DDR_BA1</text>
<text x="86.4" y="74.9">DDR_BA2</text>
<text x="223.1" y="72.4">DDR_A12</text>
<text x="223.1" y="74.9">DDR_A13</text>
<text x="223.1" y="77.5">DDR_A14</text>
<text x="40.6" y="78.7">DDR_DQ7</text>
<text x="40.6" y="83.8">DDR_DQS0_P</text>
<text x="40.6" y="81.3">DDR_DQS0_N</text>
<text x="87.1" y="82.5">DDR_CLK_N</text>
<text x="87.2" y="80">DDR_CLK_P</text>
<text x="222.8" y="82.5">DDR_BA0</text>
<text x="40.6" y="86.4">DDR_DQM0</text>
<text x="87.1" y="86.4">DDR_RESETN</text>
<text x="222.8" y="87.6">DDR_BA2</text>
<text x="222.8" y="85.1">DDR_BA1</text>
<text x="41" y="91.4">DDR_CKE</text>
<text x="41" y="94">DDR_CSN</text>
<text x="88" y="94">DDR_ODT</text>
<text x="88" y="91.4">DDR_RASN</text>
<text x="222.2" y="95.2">DDR_ODT</text>
<text x="222.2" y="92.7">DDR_RASN</text>
<text x="40.6" y="96.5">DDR_WEN</text>
<text x="88" y="96.5">DDR_CASN</text>
<text x="222.2" y="97.8">DDR_CASN</text>
<text x="222.2" y="107.9">DDR_WEN</text>
<text x="222.6" y="102.9">DDR_CKE</text>
<text x="222.6" y="105.4">DDR_CSN</text>
<text x="57.1" y="125.7">DDR_CLK_P</text>
<text x="57.1" y="128.3">DDR_CLK_N</text>
<text x="57.1" y="137.2">DDR_RESETN</text>
<text x="58.4" y="142.2">DDR_CKE</text>
</g>
<g font-size="1.8" fill="#0000c2">
<text x="203.2" y="132.1">Connect to RAM VDD power plane</text>
<text x="133.3" y="153.7">Place close to DDR</text>
</g>
<g font-size="1.8" fill="#008400">
<text x="260.7" y="140.6">10uF</text>
<text x="269.6" y="140.6">10uF</text>
</g>
</svg>
